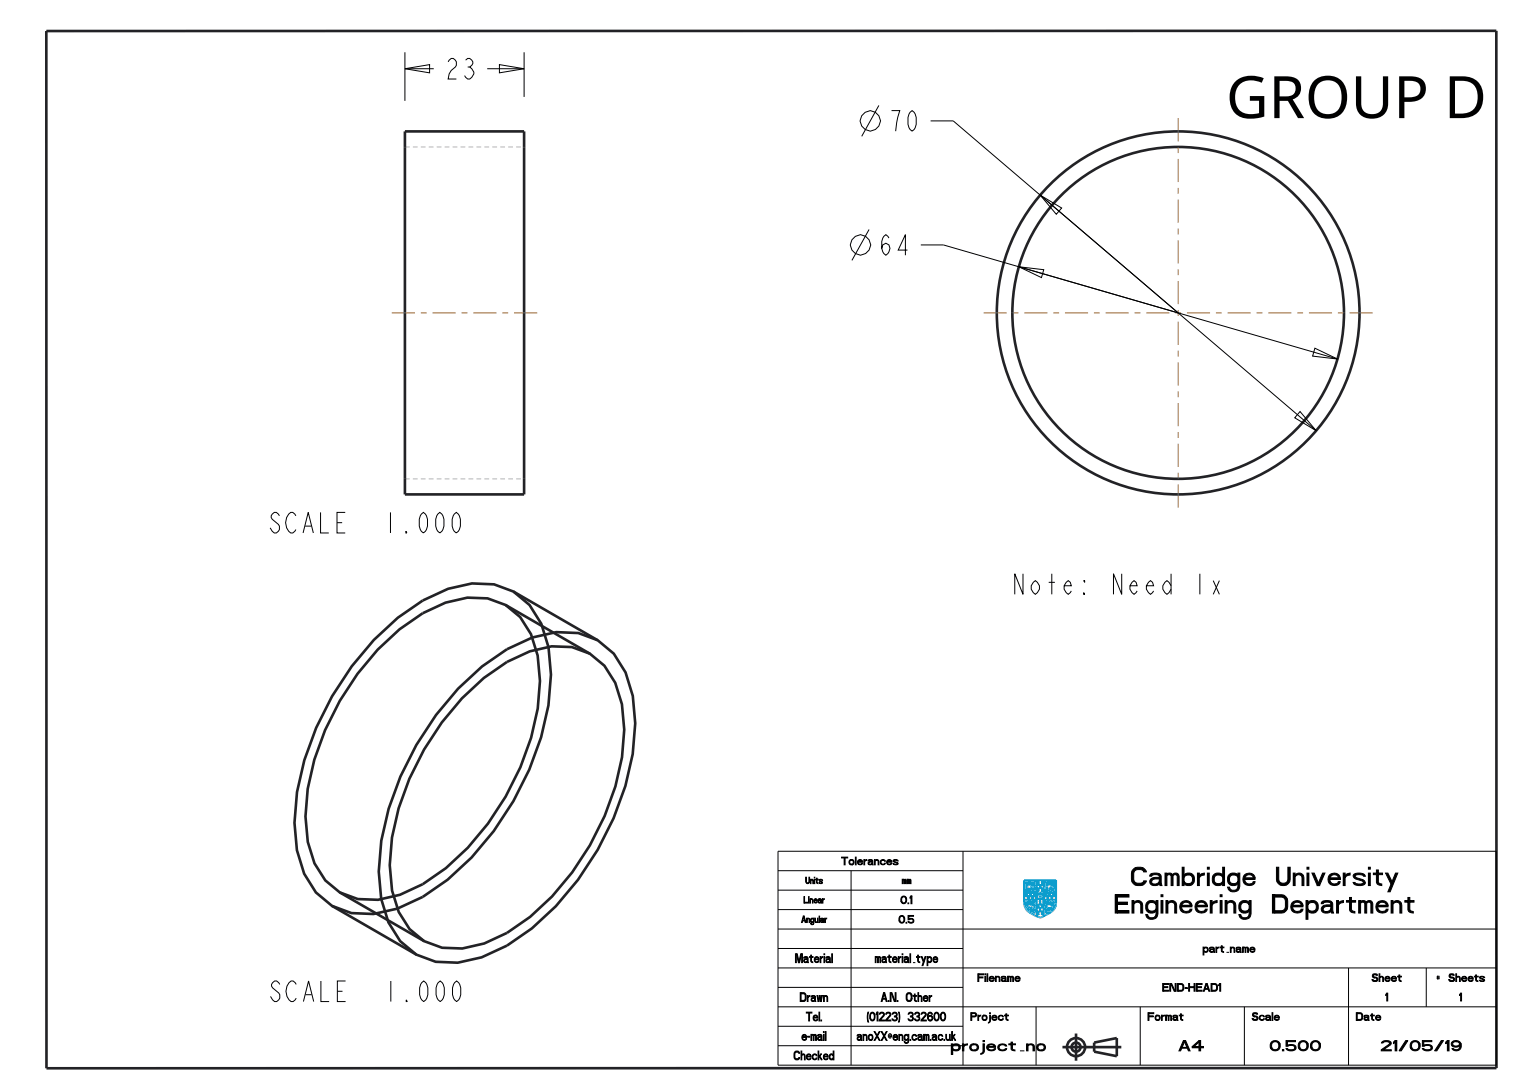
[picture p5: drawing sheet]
<svg xmlns="http://www.w3.org/2000/svg" width="297mm" height="210mm" viewBox="0 0 297 210" stroke-linecap="round" stroke-linejoin="round" font-family="sans-serif">
<path d="M205 201.9h11.4M207.7 204.5v-5.2" fill="none" stroke="#222226" stroke-width=".51" stroke-dasharray="28.7 28.7 86 28.7" stroke-linecap="butt"/>
<g fill="none" stroke="#222226" stroke-width=".51">
<path d="M8.9 6l279.9-.1v200.1h-279.8zM78.1 25.3h23v70h-23zM97.6 116.7l16.2 9.4M99.1 114.1l16.2 9.4M72.1 123.4l4.7-4.3 4.8-3.3 4.9-2.3 4.6-1 4.2 .2 3.8 1.4 3.1 2.6 2.3 3.6 1.4 4.5 .4 5.3a50.7 50.7 0 0 1-7.2 24.4 50.6 50.6 0 0 1-17.5 18.5l-4.9 2.2-4.6 1.1-4.3-.2-3.7-1.4-3.1-2.6-2.3-3.6-1.4-4.6-.5-5.2a50.7 50.7 0 0 1 7.3-24.4l3.8-5.8zM72.9 125.3l4.2-3.9 4.5-3.1 4.4-2.1 4.2-1 3.9 .2 3.5 1.3 2.8 2.3 2.1 3.3 1.3 4.1a38.2 38.2 0 0 1-3.4 21.6 52 52 0 0 1-14.3 19.4l-4.5 3.1-4.4 2-4.2 1-3.9-.1-3.5-1.3-2.8-2.3-2.1-3.3-1.3-4.1a38.2 38.2 0 0 1 3.3-21.6l2.9-5.7 3.4-5.2zM88.4 132.8l4.6-4.3 4.8-3.3 4.9-2.3 4.7-1 4.2 .2 3.7 1.4 3.2 2.6 2.2 3.6 1.4 4.5 .5 5.3a50.7 50.7 0 0 1-7.3 24.4 50.6 50.6 0 0 1-17.5 18.4l-4.9 2.3-4.6 1-4.2-.1-3.8-1.4-3.1-2.6-2.2-3.6-1.4-4.6-.5-5.2a50.7 50.7 0 0 1 7.2-24.4l3.8-5.8zM89.1 134.7l4.3-4 4.4-3.1 4.4-2 4.3-1 3.9 .2 3.4 1.3 2.8 2.3 2.1 3.3 1.3 4.1a38.2 38.2 0 0 1-3.3 21.5 52 52 0 0 1-14.4 19.5l-4.5 3.1-4.4 2-4.2 1-3.9-.1-3.5-1.3-2.8-2.3-2-3.3-1.3-4.2a38.2 38.2 0 0 1 3.3-21.5l2.8-5.7 3.5-5.2zM64.1 174.7l16.2 9.4M65.6 172.1l16.2 9.4M211.2 201.1l4.3-.9v3.5l-4.3-.9z"/>
<circle cx="227.4" cy="60.3" r="32"/>
<circle cx="227.4" cy="60.3" r="35"/>
<circle cx="207.7" cy="201.9" r="1.75"/>
<circle cx="207.7" cy="201.9" r=".87"/>
</g>
<g fill="none" stroke="#09c" stroke-width=".38">
<path d="M197.6 173.5h2.5v3.2M197.8 170.4h.1M197.8 170.4v.1M197.8 170.5l.3 .8 .2-.1M197.8 174.2l.3 .6 .5 .2v.1h-.2v.3l.2 .1 .5-.6v.6h-.3v.3a.39 .39 0 0 0 .5-.1 .39 .39 0 0 0 .1-.5l.2 .3-.3 .4h.2l.1 .2a.94 .94 0 0 0 0-1.1M197.8 174.2h.1M197.8 170.1h.1M197.9 170.1v.3M197.9 170.4h-.1M197.9 171.6h.1M197.9 172h.1M197.9 173.8v.1"/>
<path d="M197.9 173.9v.2M197.9 173.9h.1M197.9 174.2h.1M197.9 171.9h.1M197.9 171.5v.1M197.9 171.9v.1M197.9 174.1v.1M197.9 171.8v.1M197.9 173.8l.1 .1M197.9 173.8h.1M197.9 172.8h.3M197.9 171.5h.2"/>
<path d="M197.9 171.5h.1M197.9 171.8h.1M197.9 171.6l.1 .1M197.9 170h.1M197.9 170l-.1 .1M198 171.6v.1M198 171.8h-.1M198 170l.1 .2M198 171.8h.1M198 172h.1M198 171.7h.1M198 173.9h.1"/>
<path d="M198 172.7h.2M198 171.7v.1M198 171.5h.1M198 172.7h.1h-.1M198.1 170.2h.1M198.1 171.9l-.1 .1M198.1 173.9v.1M198.1 171.5h.1M198.1 172.3v.7M198.1 174h.1M198.1 174v.1M198.1 170.2v.1"/>
<path d="M198.1 170.7v.1M198.1 171.5l.1 .1M198.1 174.1h.1M198.1 170.3v.1M198.1 171.9h.1M198.1 170.4h.1M198.1 170.8l.1 .1M198.1 171.8l.1 .1M198.1 174.1l.1 .1M198.2 170.9h.1M198.2 171.9h-.1M198.2 174.2h.1"/>
<path d="M198.2 170.7h-.1M198.2 171.8h-.1M198.2 171.8v.1M198.2 171.8h.1M198.2 171.9h.1M198.2 174.2v.1M198.2 170.6v.1M198.2 170.4v.1M198.2 170.5h.1M198.2 170.6h.1M198.2 170.5v.1M198.2 174.3h.1"/>
<path d="M198.2 172.8h-.2M198.2 171.5h.1M198.2 171.9v.1M198.2 174.3v.1M198.2 172.8h-.3M198.2 172h.1M198.3 171.9v.1M198.3 170.9h-.1M198.3 171.5l-.1 .1M198.3 170.1l-.1 .1 .2 .3-.1 .3M198.3 172h.1M198.3 171.5h.1"/>
<path d="M198.3 170.9h.1M198.3 170.1h.1M198.3 173.3h.3h-.3M198.3 173.9l-.1 .2 .2 .2-.1 .3-.1-.1v-.1M198.3 171.9h.1M198.3 170.8v.1M198.4 171.2h-.1M198.4 173.9h-.1M198.4 171.8l-.1 .1M198.4 171.8v.1M198.4 171.2h.1M198.4 171.8h.1"/>
<path d="M198.4 173.9h.1M198.4 170l-.1 .1M198.4 173.2h.2M198.4 171.2l-.1 .3M198.4 170h.1M198.4 171.7h.1M198.4 171.7v.1M198.4 170.2l.2 .2zM198.4 170.2h.1M198.5 171.7h-.1M198.5 174l.1 .2zM198.5 174h.1"/>
<path d="M198.5 171.6v.1M198.5 173.5v-.7v.7M198.5 170h.1M198.5 172.8v.7M198.5 171.6h.1M198.5 173.8l-.1 .1M198.5 170.5l.2-.1-.1 .2zM198.5 173.8h.1M198.5 174.3l.2-.1v.3zM198.5 173.2h-.1M198.6 170.4v.1M198.6 174.5h.1"/>
<path d="M198.6 173.7l-.1 .1M198.6 171.5l-.1 .1M198.6 171.5h.1M198.6 173.7l.2 .1M198.6 173.7h.1M198.6 169.9h.1M198.6 169.9l-.1 .1M198.6 173.2l-.2 .1M198.6 171.9h.1M198.6 169.9l.1 .1M198.7 171.9h.1M198.7 170.3l.1-.1-.1 .2z"/>
<path d="M198.7 171.7h.1M198.7 174.2l.1-.2-.1 .2M198.7 171.6h.1M198.7 171.6v.1M198.7 172.8h.3h-.3M198.7 171.8l-.1 .1M198.7 170h.1M198.7 171.4l-.1 .1M198.7 171.8h.1M198.7 171.7v.1M198.7 172.7h.2M198.7 171.4h.1"/>
<path d="M198.8 173.8h.1M198.8 170h.1M198.8 173.8l.1 .2M198.8 172.3v.7M198.8 170l.1 .1M198.8 171.6h.1M198.8 171.6h-.1M198.9 172.3v.7M198.9 170.4v.3M198.9 171.2l-.2 .2M198.9 170.1h.1M198.9 171.6h.1"/>
<path d="M198.9 170.1v.1M198.9 170.4h.1M198.9 171.2h.1M198.9 172.7h-.1h.1M198.9 170.7h.1M198.9 174h.1M198.9 170.2h.1M198.9 170.2v.1M198.9 171.6v.1M198.9 170.3v.1M198.9 170.7l.5 .1M198.9 171.7h.1"/>
<path d="M198.9 170.3h.1M199 171.1l-.1 .1M199 174v.1M199 170.3l.1 .2 .6 .3M199 171.7h.1M199 174.1l-.1 .4 .5 .1M199 171.2h.1M199 174.1l.1 .2 .5 .3M199 171.2v.2M199 171.1h.1M199 172.8h-.3M199 171.4v.1"/>
<path d="M199 171.5h.1M199.1 171.1l-.1 .1M199.1 171.5v.1M199.1 173.3h.3h-.3M199.1 171.6l-.1 .1M199.1 171.1h.1M199.1 171.6h.1M199.1 171.1h-.1M199.1 173.2h.2M199.2 170.2l.6 .5M199.2 171.1h.1M199.2 170.2h.1"/>
<path d="M199.2 171.1v.1M199.2 170.2l.3 .1 .3-.1M199.2 174v.1M199.2 174.1l.2 .1M199.2 173.1h.1l-.1 .1M199.2 174h.1M199.2 171.2h.1M199.2 172.8v.6M199.2 171.3l.1 .1M199.3 171.3h-.1M199.3 171.4h.1M199.3 171.4l.1 .2"/>
<path d="M199.3 174l.3 .1 .2-.1M199.3 171.3l.2 .2M199.3 171.7l-.3 .3-.3-.1M199.3 171.6v.1M199.4 171.8h.1M199.4 170.8h.1M199.4 171.6h-.1M199.4 171.6h.1M199.4 173.2l-.3 .1M199.4 174.6h.1M199.4 171.8v.1M199.4 174.2h.1"/>
<path d="M199.4 171.6v.2M199.4 171.9h.1M199.4 171.9l.2 .1M199.5 172.8h.3h-.4M199.5 171.6h.1M199.5 171.6h-.1M199.5 174.2l.2 .1M199.5 170.8h.1M199.5 174.6h.1M199.5 171v.1M199.5 172.7h.2M199.5 171.5h.1"/>
<path d="M199.5 171.6l.1 .1M199.5 171.1h.1M199.5 171h.1M199.5 174.8l.1 .1M199.6 171.1l.1 .2M199.6 171.5h.1M199.6 174.9h.1M199.6 174.6h.1M199.6 170.8h.1M199.6 174.9v.1M199.6 172.3v.7M199.6 171.5v.2"/>
<path d="M199.6 172h.1M199.6 173.9l-.4-.1-.2 .2M199.6 174.8h.1M199.6 174.8h-.1M199.6 171.9v.1M199.6 174.6l.1 .1M199.6 171.9h.1M199.7 174.6h.1M199.7 174.8h.1M199.7 171.9h-.1M199.7 173.9h-.1M199.7 174.7h.1"/>
<path d="M199.7 170.8h.1M199.7 174.3h.1M199.7 172.7h-.1M199.7 174.3l.2 .3M199.7 174.6v.1M199.7 173.8v.1M199.7 171.3h.1M199.7 173.7l.2 .3M199.7 173.7v.1M199.7 170h.1M199.7 170l-.1 .1a.38 .38 0 0 0-.6 .2M199.8 172.8h-.3"/>
<path d="M199.8 170v.1M199.8 173.8h.1M199.8 171.2h.1M199.8 171.2v.1M199.8 174.8h.1M199.8 171.3h.1M199.8 170.9l-.2 .1M199.8 170.1v.1M199.8 171.3l.1 .6h-.2M199.8 170.7h.1M199.8 174.7v.1M199.8 170.9h.1"/>
<path d="M199.8 170.7v.2M199.9 174.7h-.1M199.9 174h-.1M199.9 174.7h.1M199.9 174.6v.1M200 172.3h1.5v1.1h-1.5zM200.1 172.5h.1M200.1 172.5v.8M200.1 169.7v2.5h-2.5M200.1 172.7h.1M200.1 172.7h.2M200.1 173.2h.1"/>
<path d="M200.2 173.2h.1M200.2 173.2h-.1M200.2 173.1h.1M200.2 171.8h.3h-.3M200.2 176.3h.3h-.3M200.2 170.5l.3 .1M200.2 174.9l.3 .1M200.2 172.7h.1M200.2 172.7h-.1M200.2 172.2v.4h.2v-.3h-.2M200.2 173.1l.1 .1M200.3 176.2h.1"/>
<path d="M200.3 171.7h.1M200.3 170.5h.2M200.3 174.8h.2M200.3 173.2h-.1M200.3 173.2h.1M200.3 172.7h.1M200.3 176.1h.1l-.1 .1M200.3 171.6h.1l-.1 .1M200.3 171.3v.7M200.3 175.8v.6M200.3 171.3l.1 .6M200.3 175.8l.1 .6"/>
<path d="M200.4 174.4v.7M200.4 170v.7M200.4 172.5h.2M200.4 174.8h-.1M200.4 170.4h-.1M200.5 176.2h-.3M200.5 171.7h-.3M200.5 170.5h-.3M200.5 174.9h-.3M200.5 170.5v.1M200.5 174.9v.1M200.5 172.9h.4a.19 .19 0 0 1-.2 .1 .19 .19 0 0 1-.2-.1z"/>
<path d="M200.5 174.3h.4M200.6 175.6h.3M200.6 171.2h.3h-.3M200.6 175.5h.2M200.6 174.2h.2M200.6 171.1h.2M200.6 172.2h.2v.4h-.2v-.3M200.7 171h.1l-.1 .1M200.7 175.1v.6M200.7 173.8v.6M200.7 170.7v.6M200.7 177h.1"/>
<path d="M200.8 176.9l-.1 .1M200.8 174.1h-.1h.1M200.8 175.4h-.1M200.8 176.9h.1M200.8 172.5h.2M200.8 174.2h-.2M200.8 175.5h-.2M200.9 171.1h-.3M200.9 174.2v.1M200.9 176.3h.3M200.9 174.9l.3 .1M200.9 170.5l.4 .1"/>
<path d="M201 171.7l.3 .1h-.4M201 176.2h.2M201 174.8h.2M201 171.7h.2M201 170.5h.2M201 172.3h.2v.2h-.2v-.2M201 174.8h.1h-.1M201.1 174.4v.7M201.1 175.8v.6M201.1 171.3v.6M201.1 170v.7M201.1 171.3v.7"/>
<path d="M201.1 176.1h-.1M201.1 173.2h.2M201.2 171.6h-.2l.2 .1M201.2 173.2h-.1M201.2 172.7h.1M201.2 170.4h-.1M201.2 172.4h.2M201.2 176.2h-.3M201.2 174.9h-.3M201.2 174.9v.1M201.2 176.2l-.3 .1M201.2 170.5h-.2"/>
<path d="M201.3 173.1v.1M201.3 173.1l-.1 .1M201.3 170.5v.1M201.3 173.2h.1M201.3 172.7h.1M201.4 172.5v.8M201.4 176.7a3.3 3.3 0 0 0 2.4-2.3v-4.7h-6.2v4.3a2.41 2.41 0 0 0 1.7 2.3l1.4 .7M201.4 176.7l-.6 .2M201.4 169.7v2.5h2.4M201.5 174.2h.1M201.5 174.2l.3 .7M201.5 174.1v.1"/>
<path d="M201.6 174.1v.1M201.6 174.1h-.1M201.6 170.4l.3 .9M201.6 170.4h.1M201.6 173.9v.2M201.6 173.9h.1M201.6 172.8h.3h-.3M201.6 174.1h.1M201.6 170l.1 .1M201.7 170l.1 .1M201.7 170.1v.2M201.7 170.3h-.1"/>
<path d="M201.7 170.1h.1M201.7 170h-.1M201.7 171.6h.1M201.7 171.5v.1M201.7 170.3h.1M201.7 172.7h.2M201.7 171.9v.1M201.7 171.9h.1M201.7 171.8v.1M201.7 171.5h.1M201.7 173.8l-.1 .1M201.7 173.8h.1"/>
<path d="M201.7 171.8h.1M201.7 173.8l.1 .2M201.7 172h.1M201.8 171.6v.1M201.8 171.6h.1M201.8 174.9h.1M201.8 171.7h-.1M201.8 171.9v.1M201.8 171.7h.1M201.8 171.5h.1M201.8 171.5h-.1M201.8 171.9h.1"/>
<path d="M201.8 172.3v.7M201.8 174h.1M201.8 174l.1 .1M201.8 172.7h-.1M201.8 170.1h.1M201.9 171.9h-.1M201.9 174.5v.1M201.9 174.1h.1M201.9 170.1v.2M201.9 174.6h.1M201.9 174.1v.1M201.9 171.5h.1"/>
<path d="M201.9 174.6v.1M201.9 171.3h.1M201.9 171.9h.1M201.9 174.7h.1M201.9 172.8h-.2M201.9 170.7v.1M201.9 170.8h.1M201.9 174.2h.1M201.9 170.3l.1 .1M201.9 171.8h.1M201.9 174.4v.1M201.9 174.2l.1 .1"/>
<path d="M202 170.4v.1M202 174.7h.1M202 170.8v.1M202 174.3l-.1 .1M202 171.9h-.1M202 170.9h.1M202 171.8h.1M202 171.8v.1M202 173.9l.1 .8M202 171.9h.1M202 170.6l-.1 .1M202 171.3h.1"/>
<path d="M202 170.5v.1M202 171.5h.1M202 173.9h.1M202 173.3h.4M202.1 171.9h.1M202.1 174.7h-.1M202.1 171.5h-.1M202.1 171.5h.1M202.1 173.8l-.1 .1M202.1 171.4v.1M202.1 173.2h.2M202.1 173.8h.1"/>
<path d="M202.1 171.4h.1M202.1 170.9h.1M202.1 171.2l-.1 .1M202.2 170l-.2 .2 .2 .3-.1 .4M202.2 171.8l-.1 .1M202.2 171.2h-.1M202.2 171.8h.1M202.2 170h.1M202.2 169.9v.1M202.2 171.1v.1M202.2 174v.1M202.2 173.8h-.1"/>
<path d="M202.2 171.7v.1M202.2 174l.1 .1M202.2 174h.1M202.2 171.1h.1M202.2 171.3l-.1 .1M202.2 171.7h.1M202.2 171.1v.2M202.2 171.3h.1M202.2 169.9l.1 .1M202.2 172.8v.6M202.2 169.9h.1M202.2 173.8h.1"/>
<path d="M202.2 174.1h.1M202.2 170.2l.2 .1zM202.2 173.7v.1M202.2 170.2h.1M202.3 173.7l.1 .1M202.3 173.7h-.1M202.3 171.6l-.1 .1M202.3 174.2h.1v.2zM202.3 173.1h-.1M202.3 169.9v.1M202.3 169.9h.1M202.3 173.2h-.2"/>
<path d="M202.4 170.4h.1l-.1 .2zM202.4 170.4h-.1M202.4 171.5l-.1 .1M202.4 169.9h.1M202.4 171.5h.1M202.4 169.9h-.1M202.4 174v.1zM202.4 172.8h.3h-.3M202.4 173.8h.1M202.4 171.8v.1M202.5 170.2v.1zM202.5 173.8h.1"/>
<path d="M202.5 172.7h.2M202.5 171.4l-.1 .1M202.5 171.6h.1M202.5 169.9v.1M202.5 171.8h-.1M202.5 174h.1M202.5 171.7v.1M202.5 170h.1M202.5 171.4h.1M202.5 171.6v.1M202.5 171.7h.1M202.5 173.8l.1 .1"/>
<path d="M202.6 172.3v.7M202.6 170.2h-.1M202.6 170h.1M202.6 174.2v.3l.7 .1a.45 .45 0 0 1-.5-.2 .45 .45 0 0 1 .2-.6h.5l.1 .2-.3 .2-.4-.1a.53 .53 0 0 1 .5 .7 .71 .71 0 0 1-.5 .7l-.2-.3 .3-.1-.2-.2-.1 .3a.78 .78 0 0 1-.7 .8l-.2 .1v-.2l.2-.3 .4-.1v-.5a.67 .67 0 0 1-.8 .5v-.3l.4-.1v-.2h-.2M202.6 172.3v.6M202.6 173.9h.1M202.6 170l.1 .1M202.6 174.2h.1M202.6 171.6h.1M202.6 171.6h-.1M202.6 171.2l-.1 .2M202.6 172.6h-.1"/>
<path d="M202.6 171.2h.1M202.6 173.9l.1 .1M202.7 174h.1M202.7 171.1l-.1 .1M202.7 174l-.1 .2M202.7 170.1h.1M202.7 171.1h.1M202.7 172.7h-.3M202.7 170.1v.1M202.7 171.6h.1M202.7 170.2a.31 .31 0 0 0 .1 .5l.4 .1M202.8 171.6h.1"/>
<path d="M202.8 171.2h.1M202.8 171.2v.2M202.8 170a.49 .49 0 0 0 .5 .7M202.8 171.4h.1M202.8 171.4l.1 .1M202.8 173.2l.3 .1h-.3M202.8 170h.1M202.9 171.6h-.1M202.9 171.5h.1M202.9 171.1h-.2M202.9 171.1l-.1 .1M202.9 171.6h.1"/>
<path d="M202.9 173.2h.2M202.9 171.5v.1M202.9 171.1h.1M203 171.1h.1M203 170.2l.5 .3 .1 .3M203 170.2h.1M203 172.8v.6M203 170.1v.1M203 170.1l.4 .2M203 170.1h.1M203 173.1h-.1M203 171.3h.1"/>
<path d="M203.1 171.3h-.1M203.1 171.3v.1M203.1 171.4h.1M203.1 171.3h.1M203.1 171.4l.1 .1M203.1 171.6a.37 .37 0 0 1-.2 .4 .37 .37 0 0 1-.5-.1M203.1 171.6h.1M203.1 171.3l.2 .1M203.2 171.7v.1M203.2 170.7v.1M203.2 171.6h-.1M203.2 171.5h.1"/>
<path d="M203.2 171.6v.1M203.2 171.5v.1M203.2 171.6h.1M203.2 171.8h.1M203.2 172.8h.3h-.3M203.2 170.8h.1M203.2 171.8l.1 .2M203.3 172.7h.1M203.3 170.8h.1M203.3 171.6h-.1M203.3 171.6h.1M203.3 171.4h.1"/>
<path d="M203.3 171.9v.1M203.3 171.4l.1 .1M203.3 171h.1M203.3 170.7h.1M203.3 171v.1M203.3 171.1h.1M203.4 172.3v.7M203.4 170.7h.1M203.4 170.9l.2 .1M203.4 170.9l-.1 .1M203.4 171.1l.1 .1M203.4 170.8h.1"/>
<path d="M203.4 171.5h.1M203.4 172.7h-.1M203.4 171.5v.1M203.4 171.9h-.1M203.5 171.9h.1M203.5 171.9h-.1M203.5 170.7v.1M203.5 170.2l-.1 .1M203.5 171.2h.1M203.5 169.9h.1M203.6 171.2h.1M203.6 170h-.8"/>
<path d="M203.6 170h.1M203.6 171.1v.1M203.6 171.1h.1M203.6 170.9v.1M203.6 170.2h-.1M203.6 170v.1M203.6 171.2v.1M203.6 171.9h.1M203.6 170.1v.1M203.6 171.3h.1M203.6 171.3l.1 .6M203.6 170.8v.1"/>
<path d="M203.6 170.8h.1M203.7 171.9h-.1M203.8 173.5h-2.4v3.2M203.8 174v.1"/>
<circle cx="198.1" cy="172.4" r=".06"/>
<circle cx="198.5" cy="172.9" r=".04"/>
<circle cx="198.8" cy="172.4" r=".04"/>
<circle cx="199.2" cy="172.9" r=".04"/>
<circle cx="199.2" cy="172.9" r=".06"/>
<circle cx="199.6" cy="172.4" r=".04"/>
<circle cx="199.6" cy="172.4" r=".06"/>
<circle cx="200.3" cy="175.9" r=".04"/>
<circle cx="200.3" cy="175.9" r=".06"/>
<circle cx="200.3" cy="171.4" r=".06"/>
<circle cx="200.4" cy="170.1" r=".04"/>
<circle cx="200.4" cy="174.5" r=".04"/>
<circle cx="200.7" cy="175.2" r=".04"/>
<circle cx="200.7" cy="173.8" r=".04"/>
<circle cx="200.7" cy="170.8" r=".04"/>
<circle cx="200.7" cy="170.8" r=".06"/>
<circle cx="201" cy="172.1" r=".04"/>
<circle cx="201.1" cy="175.8" r=".04"/>
<circle cx="201.1" cy="174.5" r=".04"/>
<circle cx="201.1" cy="171.4" r=".04"/>
<circle cx="201.1" cy="170.1" r=".04"/>
<circle cx="201.1" cy="170.1" r=".06"/>
<circle cx="201.8" cy="172.4" r=".04"/>
<circle cx="201.8" cy="172.4" r=".06"/>
<circle cx="202.2" cy="172.8" r=".04"/>
<circle cx="202.2" cy="172.5" r=".04"/>
<circle cx="202.6" cy="172.4" r=".04"/>
<circle cx="202.6" cy="172.4" r=".06"/>
<circle cx="203" cy="172.9" r=".04"/>
<circle cx="203.4" cy="172.4" r=".04"/>
</g>
<g fill="none" stroke="#c2c2cc" stroke-width=".25">
<path d="M78.1 29.9v.9M78.1 31.4v.9M78.1 32.9v.9M78.1 34.4v.9M78.1 36v.9M78.1 37.5v.9M78.1 39v.9M79.1 28.3h-1v1M79.7 28.3h.9M81.2 28.3h.9M82.7 28.3h1M84.3 28.3h.9"/>
<path d="M85.8 28.3h.9M87.3 28.3h1M88.9 28.3h.9M90.4 28.3h.9M91.9 28.3h1M93.5 28.3h.9M95 28.3h.9M96.5 28.3h1M98.1 28.3h.9M99.6 28.3h.9M101.1 28.3h.1M101.1 28.3v1"/>
<path d="M101.1 29.9v.9M101.1 31.4v.9M101.1 32.9v.9M101.1 34.4v.9M101.1 36v.9M101.1 37.5v.9M101.1 39v.9M78.1 40.5v.9M78.1 42.1v.9M78.1 43.6v.9M78.1 45.1v.9M78.1 46.6v.9"/>
<path d="M78.1 48.1v1M78.1 49.7v.9M78.1 51.2v.9M78.1 52.7v.9M78.1 54.2v1M78.1 55.8v.9M78.1 57.3v.9M78.1 58.8v.9M101.1 40.5v.9M101.1 42.1v.9M101.1 43.6v.9M101.1 45.1v.9"/>
<path d="M101.1 46.6v.9M101.1 48.1v1M101.1 49.7v.9M101.1 51.2v.9M101.1 52.7v.9M101.1 54.2v1M101.1 55.8v.9M101.1 57.3v.9M101.1 58.8v.9M78.1 60.3v1M78.1 61.9v.9M78.1 63.4v.9"/>
<path d="M78.1 64.9v.9M78.1 66.4v.9M78.1 68v.9M78.1 69.5v.9M78.1 71v.9M78.1 72.5v.9M78.1 74.1v.9M78.1 75.6v.9M78.1 77.1v.9M78.1 78.6v.9M101.1 60.3v1M101.1 61.9v.9"/>
<path d="M101.1 63.4v.9M101.1 64.9v.9M101.1 66.4v.9M101.1 68v.9M101.1 69.5v.9M101.1 71v.9M101.1 72.5v.9M101.1 74.1v.9M101.1 75.6v.9M101.1 77.1v.9M101.1 78.6v.9M78.1 92.3h1"/>
<path d="M78.1 80.1v1M78.1 81.7v.9M78.1 83.2v.9M78.1 84.7v.9M78.1 86.2v1M78.1 87.8v.9M78.1 89.3v.9M78.1 90.8v.9M79.7 92.3h.9M81.2 92.3h.9M82.7 92.3h1M84.3 92.3h.9"/>
<path d="M85.8 92.3h.9M87.3 92.3h1M88.9 92.3h.9M90.4 92.3h.9M91.9 92.3h1M93.5 92.3h.9M95 92.3h.9M96.5 92.3h1M98.1 92.3h.9M99.6 92.3h.9M101.1 92.3h.1M101.1 80.1v1"/>
<path d="M101.1 81.7v.9M101.1 83.2v.9M101.1 84.7v.9M101.1 86.2v1M101.1 87.8v.9M101.1 89.3v.9M101.1 90.8v.9"/>
</g>
<g fill="none" stroke="#000" stroke-width=".19">
<path d="M78.1 13.3l4.8-.8v1.5zM78.1 10.1v9.3M78.1 13.3h5.6M94 13.3h7.1M96.4 12.5l4.7 .8-4.7 .7zM101.1 10.1v8.6M169.6 20.3l-3.3 6M179.6 23.3h4.4l43.4 37M200.7 37.6l4.2 2.5-1.1 1.2zM167.7 44.3l-3.3 5.9M177.7 47.2h4.4l45.3 13.1M196.6 51.4l4.8 .6-.4 1.5z"/>
<path d="M227.4 60.3l30.7 8.9M227.4 60.3l26.6 22.8M250.9 79.4l3.1 3.7-4.1-2.5zM253.8 67.1l4.3 2.1-4.8-.5zM150.1 164.2h138.6v41.2h-138.6zM150.1 179.2h138.6M150.1 175.4h35.7M150.1 171.7h35.7M150.1 167.9h35.7M164.2 167.9v37.5M185.8 164.2v41.2M240.2 168.7a1.22 1.22 0 0 1 2 .6h-.4a.87 .87 0 0 0-1.5-.2 .87 .87 0 0 0 .7 1.4l.5-.1 .3-.4h.4a1.23 1.23 0 0 1-1.8 .6 1.23 1.23 0 0 1-.2-1.9z"/>
<path d="M240.2 169.3h2v.3h-2zM245.6 172.5h.4v3.6h-.4zM246 172.5h1.3a1.27 1.27 0 0 1 1.2 1.2v1.2a1.27 1.27 0 0 1-1.2 1.2h-1.3v-.5h1.3a.76 .76 0 0 0 .8-.7v-1.2a.76 .76 0 0 0-.8-.7h-1.3zM150.1 197.9h35.7M150.1 194.2h138.6M150.1 190.4h35.7M150.1 186.7h138.6M150.1 182.9h35.7M199.9 194.2v11.2M220 194.2v11.2M240.1 194.2v11.2M260.2 186.7v18.7"/>
<path d="M275.2 186.7v7.5M150.1 201.7h35.7"/>
<circle cx="167.9" cy="23.3" r="1.95"/>
<circle cx="166" cy="47.2" r="1.95"/>
</g>
<g fill="none" stroke="#963" stroke-width=".19">
<path d="M227.4 22.8v4.5M227.4 28.4v1.1M227.4 30.6v4.5M227.4 36.2v1.2M227.4 38.5v4.5M227.4 44.1v1.1M227.4 46.3v4.5M227.4 51.9v1.2M227.4 54.2v4.4M227.4 59.8v1.1M75.6 60.3h4.5M81.2 60.3h1.1"/>
<path d="M83.5 60.3h4.4M89.1 60.3h1.1M91.3 60.3h4.5M96.9 60.3h1.2M99.2 60.3h4.5M189.8 60.3h4.5M195.4 60.3h1.1M197.7 60.3h4.4M203.3 60.3h1.1M205.5 60.3h4.5M211.1 60.3h1.1M213.4 60.3h4.4"/>
<path d="M219 60.3h1.1M221.2 60.3h4.5M226.8 60.3h1.1M227.4 62v4.5M227.4 67.6v1.2M227.4 69.9v4.4M227.4 75.5v1.1M227.4 77.7v4.5M229.1 60.3h4.4M234.6 60.3h1.2M236.9 60.3h4.5M242.5 60.3h1.1"/>
<path d="M244.8 60.3h4.4M250.3 60.3h1.2M252.6 60.3h4.5M258.2 60.3h1.1M260.4 60.3h4.5M227.4 83.3v1.1M227.4 85.6v4.4M227.4 91.2v1.1M227.4 93.4v4.5"/>
</g>
<path d="M240.2 168.7a1.22 1.22 0 0 1 2 .6h-.4a.87 .87 0 0 0-1.5-.2 .87 .87 0 0 0 .7 1.4l.5-.1 .3-.4h.4a1.23 1.23 0 0 1-1.8 .6 1.23 1.23 0 0 1-.2-1.9zM240.2 169.3h2v.3h-2zM246 172.5h1.3a1.27 1.27 0 0 1 1.2 1.2v1.2a1.27 1.27 0 0 1-1.2 1.2h-1.3v-.5h1.3a.76 .76 0 0 0 .8-.7v-1.2a.76 .76 0 0 0-.8-.7h-1.3z" fill="#000"/>
<path d="M245.8 172.5v3.6" fill="none" stroke="#000" stroke-width=".44"/>
<text font-size="11.3" x="236.6" y="22.8">GROUP D</text>
<g font-size="5.2">
<text x="85.7" y="15.2">23</text>
<text x="171.3" y="25.3">70</text>
<text x="169.4" y="49.2">64</text>
<text x="52.1" y="102.8">SCALE</text>
<text x="74.2" y="102.8">1.000</text>
<text x="195" y="114.6">Note: Need 1x</text>
<text x="52.2" y="193.1">SCALE</text>
<text x="74.2" y="193.1">1.000</text>
</g>
<g font-size="4.6">
<text x="209.9" y="170.8">Cambridge</text>
<text x="244.3" y="170.8">University</text>
<text x="206.4" y="176.1">Engineering</text>
<text x="247.8" y="176.1">Department</text>
</g>
<g font-size="2.6">
<text x="180.3" y="202.6">project_no</text>
<text x="227.6" y="202.6">A4</text>
<text x="243.9" y="202.6">0.500</text>
<text x="264.5" y="202.6">21/05/19</text>
</g>
<g font-size="2.2">
<text x="151.9" y="185.6">Material</text>
<text x="166.4" y="185.6">material_type</text>
<text x="153.9" y="193.1">Drawn</text>
<text x="154.5" y="196.9">Tel.</text>
<text x="165.8" y="196.9">(01223) 332600</text>
<text x="168.4" y="193.1">A.N. Other</text>
<text x="153.2" y="200.6">e-mail</text>
<text x="165.1" y="200.6">anoXX</text>
<text x="168.8" y="200.6">@eng.cam.ac.uk</text>
<text x="152.6" y="204.4">Checked</text>
</g>
<g font-size="1.9">
<text x="160.8" y="166.8">Tolerances</text>
<text x="172.9" y="178">0.5</text>
<text x="172.9" y="174.3">0.1</text>
<text x="230.8" y="183.6">part_name</text>
<text x="187.1" y="189.3">Filename</text>
<text x="223.6" y="191.1">END-HEAD1</text>
<text x="264.1" y="189.3">Sheet</text>
<text x="276.2" y="189.3">#</text>
<text x="279.1" y="189.3">Sheets</text>
<text x="187.3" y="196.8">Project</text>
<text x="221.5" y="196.8">Format</text>
<text x="241.6" y="196.8">Scale</text>
<text x="261.7" y="196.8">Date</text>
<text x="267" y="193">1</text>
<text x="281.3" y="193">1</text>
</g>
<g font-size="1.6">
<text x="154.8" y="170.4">Units</text>
<text x="174.1" y="170.4">mm</text>
<text x="153.8" y="177.9">Angular</text>
<text x="154.3" y="174.1">Linear</text>
</g>
</svg>
